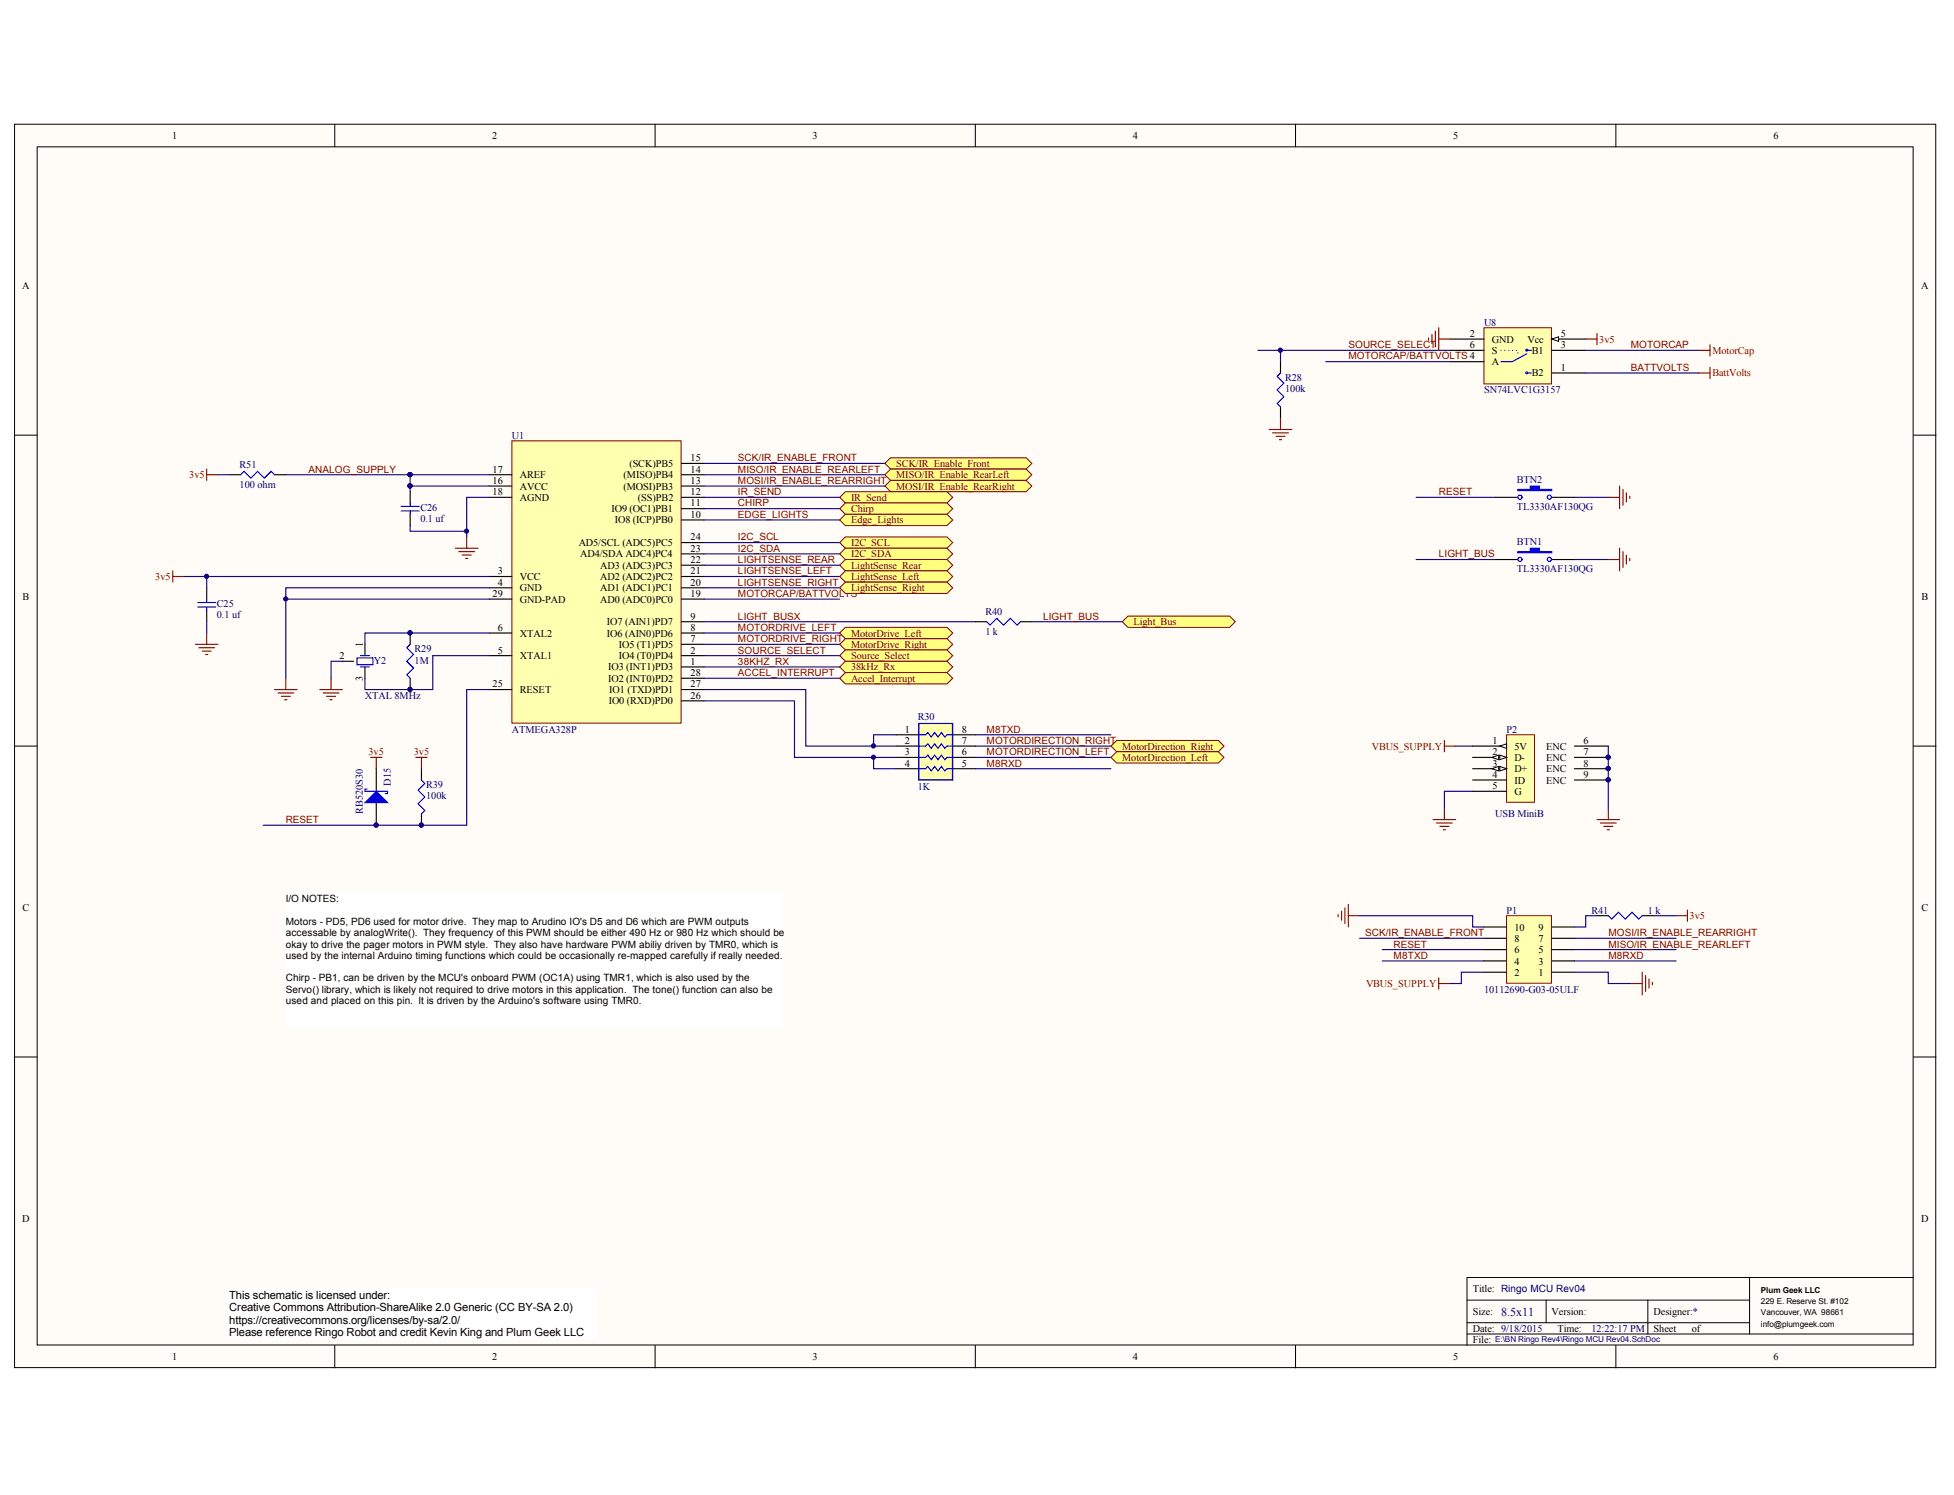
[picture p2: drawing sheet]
<svg xmlns="http://www.w3.org/2000/svg" width="272mm" height="208mm" viewBox="0 0 272 208" stroke-linecap="round" stroke-linejoin="round" font-family="sans-serif">
<g fill="#fffcf8" stroke="#000" stroke-width=".14">
<path d="M2 17.3h267.5v173.1h-267.5z"/>
<path d="M5.2 20.4h261.1v166.9h-261.1z"/>
</g>
<g fill="none" stroke="#000" stroke-width=".14">
<path d="M46.6 17.3v3.1M91.2 17.3v3.1M135.8 17.3v3.1M180.3 17.3v3.1M224.9 17.3v3.1M2 60.6h3.2M266.4 60.6h3.1M2 103.9h3.2M266.4 103.9h3.1M2 147.2h3.2M266.4 147.2h3.1M243.5 177.9v7.8"/>
<path d="M266.4 177.9h-62.2v9.4M46.6 187.3v3.2M91.2 187.3v3.2M135.8 187.3v3.2M180.3 187.3v3.2M204.2 181h39.3M204.2 185.7h62.2M204.2 184.2h39.3M215.2 181v3.2M224.9 187.3v3.2M229.4 181v4.7"/>
</g>
<path d="M71.3 61.4h23.5v39.3h-23.5z" fill="#ffffb0" stroke="#800000" stroke-width=".14"/>
<g fill="none" stroke="#000" stroke-width=".16">
<path d="M68.1 66.1h3.2M68.1 67.7h3.2M68.1 69.2h3.2M94.9 66.1h3.1M94.9 67.7h3.1M94.9 69.2h3.1M94.9 78.7h3.1M94.9 77.1h3.1M94.9 75.5h3.1M94.9 72.4h3.1M94.9 70.8h3.1M94.9 64.5h3.1"/>
<path d="M47.7 92.1h1.5M50.8 89.7v1.6M50.8 92.9v1.5M57.1 88.1v1.6M57.1 94.4v1.6M68.1 96h3.2M68.1 88.1h3.2M68.1 91.3h3.2M68.1 80.3h3.2M68.1 81.8h3.2M68.1 83.4h3.2M94.9 96h3.1"/>
<path d="M94.9 88.1h3.1M94.9 91.3h3.1M94.9 80.3h3.1M94.9 81.8h3.1M94.9 97.6h3.1M94.9 94.4h3.1M94.9 92.9h3.1M94.9 89.7h3.1M94.9 86.6h3.1M94.9 83.4h3.1"/>
</g>
<path d="M49.7 91.6h2.2v.9h-2.2zM50.2 92.9h1.2M50.2 91.3h1.2M57.1 89.7l-.5 .5 1 .9-1 1 1 .9-1 1 .5 .4" fill="none" stroke="#00f" stroke-width=".16"/>
<g fill="#000080" stroke="#000080" stroke-width=".14">
<circle cx="57.1" cy="96" r=".29"/>
<circle cx="57.1" cy="88.1" r=".29"/>
</g>
<path d="M44.5 96h3.2M45 96.5h2.2M45.5 96.9h1.2M45.9 97.4h.3M46.1 94.4v1.6" fill="none" stroke="#800000" stroke-width=".16"/>
<path d="M98 75.5h18.9M98 77.1h18.9M98 78.7h18.9M47.7 92.1h-1.6v2.3M98 89.7h18.9M98 88.1h18.9M98 80.3h18.9M98 81.8h18.9M98 83.4h18.9M98 86.6h37.8" fill="none" stroke="#11037f" stroke-width=".16"/>
<path d="M39.8 124.3h69.2v18.9h-69.2z" fill="#fff" stroke="#fff" stroke-width=".14"/>
<path d="M127.9 100.7h4.7v7.8h-4.7z" fill="#ffffb0" stroke="#800000" stroke-width=".14"/>
<path d="M124.7 102.3h3.2M124.7 103.9h3.2M124.7 105.4h3.2M124.7 107h3.2M132.6 102.3h3.2M132.6 103.9h3.2M132.6 105.4h3.2M132.6 107h3.2" fill="none" stroke="#000" stroke-width=".16"/>
<path d="M127.9 102.3h.9l.4-.3 .4 .6 .5-.6 .5 .6 .4-.6 .5 .6 .3-.3h.8M127.9 103.9h.9l.4-.3 .4 .6 .5-.6 .5 .6 .4-.6 .5 .6 .3-.3h.8M127.9 105.4h.9l.4-.3 .4 .7 .5-.7 .5 .7 .4-.7 .5 .7 .3-.4h.8M127.9 107h.9l.4-.3 .4 .6 .5-.6 .5 .6 .4-.6 .5 .6 .3-.3h.8M127.9 100.7h4.7v7.9h-4.7z" fill="none" stroke="#00f" stroke-width=".16"/>
<g fill="none" stroke="#11037f" stroke-width=".16">
<path d="M98 70.8h18.9M98 69.2h18.9M98 96h14.2v7.9h12.5M98 97.6h12.6v7.8h14.1M98 94.4h18.9M98 92.9h18.9M98 91.3h18.9M121.6 105.4v1.6h3.1M124.7 102.3h-3.1v1.6M135.8 103.9h18.8M135.8 105.4h18.8M135.8 102.3h18.8"/>
<path d="M135.8 107h18.8"/>
</g>
<g fill="#000080" stroke="#000080" stroke-width=".14">
<circle cx="121.6" cy="103.8" r=".29"/>
<circle cx="121.6" cy="105.4" r=".29"/>
</g>
<path d="M206.6 45.6h9.4v7.9h-9.4z" fill="#ffffb0" stroke="#800000" stroke-width=".14"/>
<path d="M201.8 48.8h4.8M201.8 50.4h4.8M216 48.8h4.7M216 47.2h4.7" fill="none" stroke="#000" stroke-width=".16"/>
<path d="M216 47.2l.9-.3v.6z" fill="#fffcf8" stroke="#000" stroke-width=".14"/>
<path d="M201.8 47.2h4.8" fill="none" stroke="#000" stroke-width=".16"/>
<path d="M212.5 49.3l-2 1.1h-1.6M212.5 48.8h.7" fill="none" stroke="#00f" stroke-width=".16"/>
<circle cx="212.5" cy="48.8" r=".13" fill="#fff" stroke="#00f" stroke-width=".16"/>
<path d="M208.9 48.8h2.4v.8" fill="none" stroke="#00f" stroke-width=".16" stroke-dasharray="0 .5"/>
<path d="M212.5 51.9h.7" fill="none" stroke="#00f" stroke-width=".16"/>
<circle cx="212.5" cy="51.9" r=".13" fill="#fff" stroke="#00f" stroke-width=".16"/>
<path d="M178.2 50.4v1.5M178.2 56.6v1.6M216 51.9h4.7" fill="none" stroke="#000" stroke-width=".16"/>
<path d="M175.1 48.8h26.7M178.2 48.8v1.6M184.5 50.4h17.3M220.7 48.8h15.8M220.7 51.9h15.8M98 64.5h25.2M98 66.1h25.2M98 67.7h25.2M98 72.4h18.9" fill="none" stroke="#11037f" stroke-width=".16"/>
<path d="M178.2 51.9l-.4 .5 .9 .9-.9 1 .9 .9-.9 1 .4 .4" fill="none" stroke="#00f" stroke-width=".16"/>
<circle cx="178.2" cy="48.8" r=".29" fill="#000080" stroke="#000080" stroke-width=".14"/>
<path d="M176.7 59.8h3.1M178.2 58.2v1.6M177.1 60.3h2.2M177.6 60.7h1.3M178.1 61.2h.3" fill="none" stroke="#800000" stroke-width=".16"/>
<g fill="#ffff80" stroke="#800000" stroke-width=".14">
<path d="M124 63.7h18.8l.8 .8-.8 .8h-18.8l-.8-.8z" fill-rule="evenodd"/>
<path d="M124 65.3h18.8l.8 .8-.8 .8h-18.8l-.8-.8z" fill-rule="evenodd"/>
<path d="M124 66.9h18.8l.8 .8-.8 .8h-18.8l-.8-.8z" fill-rule="evenodd"/>
<path d="M117.7 68.5h14.1l.8 .7-.8 .8h-14.1l-.8-.8z" fill-rule="evenodd"/>
<path d="M117.7 70h14.1l.8 .8-.8 .8h-14.1l-.8-.8z" fill-rule="evenodd"/>
<path d="M117.7 71.6h14.1l.8 .8-.8 .8h-14.1l-.8-.8z" fill-rule="evenodd"/>
<path d="M117.7 74.8h14.1l.8 .7-.8 .8h-14.1l-.8-.8z" fill-rule="evenodd"/>
<path d="M117.7 76.3h14.1l.8 .8-.8 .8h-14.1l-.8-.8z" fill-rule="evenodd"/>
<path d="M117.7 77.9h14.1l.8 .8-.8 .8h-14.1l-.8-.8z" fill-rule="evenodd"/>
<path d="M117.7 79.5h14.1l.8 .8-.8 .7h-14.1l-.8-.7z" fill-rule="evenodd"/>
<path d="M117.7 81h14.1l.8 .8-.8 .8h-14.1l-.8-.8z" fill-rule="evenodd"/>
<path d="M157 85.8h14.2l.7 .8-.7 .7h-14.2l-.8-.7z" fill-rule="evenodd"/>
<path d="M117.7 87.3h14.1l.8 .8-.8 .8h-14.1l-.8-.8z" fill-rule="evenodd"/>
<path d="M117.7 88.9h14.1l.8 .8-.8 .8h-14.1l-.8-.8z" fill-rule="evenodd"/>
<path d="M117.7 90.5h14.1l.8 .8-.8 .8h-14.1l-.8-.8z" fill-rule="evenodd"/>
<path d="M117.7 92.1h14.1l.8 .8-.8 .7h-14.1l-.8-.7z" fill-rule="evenodd"/>
<path d="M117.7 93.6h14.1l.8 .8-.8 .8h-14.1l-.8-.8z" fill-rule="evenodd"/>
</g>
<g fill="none" stroke="#800000" stroke-width=".16">
<path d="M198.9 47v.4M199.3 46.6v1.2M199.8 46.1v2.2M200.3 47.2h1.5M200.3 45.6v3.2M220.7 47.2h1.6M222.3 46.4v1.6M236.5 48.8h1.5M238 48v1.6M24.1 79.5v1.5M63.4 76.3h3.1M63.9 76.8h2.2"/>
<path d="M64.3 77.3h1.3M64.8 77.7h.3M65 74.8v1.5M24.1 80.3h1.5M38.2 96h3.2M38.7 96.5h2.2M39.2 96.9h1.2M39.6 97.4h.3M39.8 94.4v1.6"/>
</g>
<path d="M68.1 69.2h-3.1v5.6M39.8 83.4h28.3M68.1 81.8h-28.3v12.6M68.1 88.1h-17.3v1.6M68.1 91.3h-7.9v4.7h-9.4v-1.6" fill="none" stroke="#11037f" stroke-width=".16"/>
<circle cx="39.8" cy="83.4" r=".29" fill="#000080" stroke="#000080" stroke-width=".14"/>
<g fill="#ffff80" stroke="#800000" stroke-width=".14">
<path d="M155.4 103.1h14.2l.8 .8-.8 .8h-14.2l-.8-.8z" fill-rule="evenodd"/>
<path d="M155.4 104.7h14.2l.8 .7-.8 .8h-14.2l-.8-.8z" fill-rule="evenodd"/>
</g>
<path d="M236.5 51.9h1.5M238 51.1v1.6" fill="none" stroke="#800000" stroke-width=".16"/>
<path d="M209.7 127.5h6.3v9.4h-6.3z" fill="#ffffb0" stroke="#800000" stroke-width=".14"/>
<path d="M28.8 81.8v1.6M28.8 85v1.6M206.6 135.4h3.1M206.6 133.8h3.1M206.6 132.2h3.1M206.6 130.6h3.1M206.6 129.1h3.1M216 135.4h3.1M216 133.8h3.1M216 132.2h3.1M216 130.6h3.1M216 129.1h3.1" fill="none" stroke="#000" stroke-width=".16"/>
<path d="M25.6 80.3h42.5M28.8 80.3v1.5M28.8 86.6v1.5" fill="none" stroke="#11037f" stroke-width=".16"/>
<path d="M27.5 83.9h2.5M27.5 84.5h2.5M28.8 83.4v.5M28.8 84.5v.5" fill="none" stroke="#00f" stroke-width=".16"/>
<path d="M27.2 89.7h3.1M27.7 90.2h2.2M28.1 90.7h1.3M28.6 91.1h.3M28.8 88.1v1.6" fill="none" stroke="#800000" stroke-width=".16"/>
<circle cx="28.7" cy="80.2" r=".29" fill="#000080" stroke="#000080" stroke-width=".14"/>
<path d="M209.7 102.3h3.9v9.4h-3.9z" fill="#ffffb0" stroke="#800000" stroke-width=".14"/>
<path d="M205 103.9h4.7" fill="none" stroke="#000" stroke-width=".16"/>
<path d="M208.8 103.9l.9-.3v.6z" fill="#fffcf8" stroke="#000" stroke-width=".14"/>
<path d="M205 105.4h4.7" fill="none" stroke="#000" stroke-width=".16"/>
<g fill="#fffcf8" stroke="#000" stroke-width=".14">
<path d="M208.8 105.1l.9 .3-.9 .4z"/>
<path d="M207.7 105.4l.9-.3v.7z"/>
</g>
<path d="M205 107h4.7" fill="none" stroke="#000" stroke-width=".16"/>
<g fill="#fffcf8" stroke="#000" stroke-width=".14">
<path d="M208.8 106.7l.9 .3-.9 .3z"/>
<path d="M207.7 107l.9-.3v.6z"/>
</g>
<g fill="none" stroke="#000" stroke-width=".16">
<path d="M31.9 66.1h1.6M38.2 66.1h1.6M57.1 68.5v1.5M57.1 71.6v1.6M208.1 77.9h3.2M208.1 69.2h3.2M216 77.9h3.1M216 69.2h3.1M135.8 86.6h1.5M142.1 86.6h1.5M52.4 107v3.2M52.4 111.7v3.2"/>
<path d="M58.7 107v1.6M58.7 113.3v1.6M205 108.6h4.7M205 110.2h4.7M219.1 108.6h4.8M219.1 103.9h4.8M219.1 105.4h4.8M219.1 107h4.8M222.3 127.5h1.6M228.6 127.5h1.6"/>
</g>
<g fill="#000080" stroke="#000080" stroke-width=".14">
<circle cx="223.8" cy="105.4" r=".29"/>
<circle cx="223.8" cy="107" r=".29"/>
<circle cx="223.8" cy="108.6" r=".29"/>
<circle cx="64.9" cy="73.9" r=".29"/>
<circle cx="57.1" cy="67.6" r=".29"/>
<circle cx="57.1" cy="66.1" r=".29"/>
<circle cx="58.6" cy="114.9" r=".29"/>
<circle cx="52.4" cy="114.9" r=".29"/>
</g>
<g fill="none" stroke="#00f" stroke-width=".16">
<path d="M33.5 66.1l.5-.5 .9 1 1-1 .9 1 .9-1 .5 .5M55.8 70.5h2.6M55.8 71.1h2.6M57.1 70v.5M57.1 71.1v.5M137.3 86.6l.5 .4 1-.9 .9 .9 .9-.9 1 .9 .5-.4M51.1 109.9h-.3v.3h3.1v.3h-.3M58.7 108.6l.4 .5-.9 .9 .9 1-.9 .9 .9 .9-.4 .5M223.9 127.5l.4 .5 1-1 .9 1 1-1 .9 1 .5-.5"/>
<circle cx="211.6" cy="77.9" r=".29"/>
<circle cx="211.6" cy="69.2" r=".29"/>
<circle cx="215.7" cy="77.9" r=".29"/>
<circle cx="215.7" cy="69.2" r=".29"/>
</g>
<g fill="none" stroke="#11037f" stroke-width=".16">
<path d="M30.3 66.1h1.6M39.8 66.1h28.3M57.1 73.2v.8h7.9M57.1 67.7h11M57.1 66.1v2.4M197.1 77.9h11M197.1 69.2h11M219.1 77.9h4.8M219.1 69.2h4.8M68.1 96h-3.1v18.9h-28.4M143.6 86.6h12.6M202.6 103.9h2.4"/>
<path d="M205 110.2h-3.9v2.3M223.9 103.9v8.6M189.3 127.5h15.7v1.6h1.6M189.3 130.6h17.3M192.4 132.2h14.2M192.4 133.8h14.2M206.6 135.4h-3.2v1.5h-1.6M219.1 135.4h4.8v1.5h3.1M219.1 130.6h14.2M219.1 132.2h14.2M219.1 133.8h14.2M222.3 127.5h-1.6v1.6h-1.6"/>
<path d="M230.2 127.5h3.1"/>
</g>
<g fill="none" stroke="#800000" stroke-width=".16">
<path d="M28.8 65.3v1.6M28.8 66.1h1.5M223.9 77.9h1.5M223.9 69.2h1.5M225.4 67.7v3.1M225.4 76.3v3.2M225.9 68.1v2.2M225.9 76.8v2.2M226.4 68.6v1.3M226.4 77.3v1.2M226.9 69.1v.3M226.9 77.7v.4"/>
<path d="M51.6 105.4h1.6M52.4 105.4v1.6M57.9 105.4h1.6M58.7 105.4v1.6M199.5 114.1h3.1M200 114.6h2.2M200.4 115h1.3M200.9 115.5h.3M201.1 103.1v1.6M201.1 112.5v1.6M201.1 103.9h1.5M222.3 114.1h3.1"/>
<path d="M222.8 114.6h2.2M223.2 115h1.3M223.7 115.5h.3M223.9 112.5v1.6M186.3 127.3v.3M186.7 126.9v1.2M187.2 126.4v2.2M187.7 125.9v3.2M187.7 127.5h1.6M200.3 136.9h1.5M200.3 136.1v1.6M227 136.9h1.6"/>
<path d="M228.6 135.4v3.1M229.1 135.8v2.2M229.5 136.3v1.3M230 136.8v.3M233.3 127.5h1.6M234.9 126.7v1.6"/>
</g>
<g fill="#00f" stroke="#00f" stroke-width=".16">
<path d="M52.4 110.2l1.5 1.5h-3.1z"/>
<path d="M211.3 76.8h1.7v-.5h1.3v.5h1.7v.2h-4.7z" fill-rule="evenodd"/>
<path d="M211.3 68.1h1.7v-.4h1.3v.4h1.7v.2h-4.7z" fill-rule="evenodd"/>
</g>
<path d="M31.9 179.4h51.1v7.1h-51.1z" fill="#fff" stroke="#fff" stroke-width=".14"/>
<text font-size="1.7" fill="#000080" x="208.9" y="183.2">8.5x11</text>
<g font-size="1.6">
<text x="31.9" y="180.8">This schematic is licensed under:</text>
<text x="31.9" y="182.6">Creative Commons Attribution-ShareAlike 2.0 Generic (CC BY-SA 2.0)</text>
<text x="31.9" y="184.3">https://creativecommons.org/licenses/by-sa/2.0/</text>
<text x="31.9" y="186">Please reference Ringo Robot and credit Kevin King and Plum Geek LLC</text>
</g>
<g font-size="1.4">
<text x="24" y="19.4">1</text>
<text x="68.5" y="19.4">2</text>
<text x="113.1" y="19.4">3</text>
<text x="157.7" y="19.4">4</text>
<text x="202.3" y="19.4">5</text>
<text x="246.8" y="19.4">6</text>
<text x="3.1" y="40.2">A</text>
<text x="267.4" y="40.2">A</text>
<text x="204.6" y="46.9">2</text>
<text x="207.7" y="47.7">GND</text>
<text x="212.6" y="47.7">Vcc</text>
<text x="217.3" y="46.9">5</text>
<text x="204.6" y="48.5">6</text>
<text x="207.7" y="49.2">S</text>
<text x="207.7" y="50.9">A</text>
<text x="213.2" y="49.2">B1</text>
<text x="213.2" y="52.4">B2</text>
<text x="217.3" y="48.5">3</text>
<text x="217.3" y="51.6">1</text>
<text x="68.6" y="65.8">17</text>
<text x="87.6" y="65">(SCK)PB5</text>
<text x="96.1" y="65.8">14</text>
<text x="96.1" y="64.2">15</text>
<text x="68.6" y="67.4">16</text>
<text x="68.6" y="69">18</text>
<text x="72.4" y="66.6">AREF</text>
<text x="72.4" y="68.2">AVCC</text>
<text x="72.4" y="69.7">AGND</text>
<text x="85.1" y="71.3">IO9 (OC1)PB1</text>
<text x="86.8" y="68.2">(MOSI)PB3</text>
<text x="86.8" y="66.6">(MISO)PB4</text>
<text x="88.8" y="69.7">(SS)PB2</text>
<text x="96.1" y="70.5">11</text>
<text x="96.1" y="69">12</text>
<text x="96.1" y="67.4">13</text>
<text x="80.6" y="76">AD5/SCL (ADC5)PC5</text>
<text x="80.8" y="77.6">AD4/SDA ADC4)PC4</text>
<text x="85.6" y="72.9">IO8 (ICP)PB0</text>
<text x="96.1" y="76.8">23</text>
<text x="96.1" y="75.2">24</text>
<text x="96.1" y="72.1">10</text>
<text x="3.1" y="83.5">B</text>
<text x="68.6" y="83.1">29</text>
<text x="69.3" y="80">3</text>
<text x="69.3" y="81.5">4</text>
<text x="72.4" y="80.7">VCC</text>
<text x="72.4" y="82.3">GND</text>
<text x="72.4" y="83.9">GND-PAD</text>
<text x="83.5" y="83.9">AD0 (ADC0)PC0</text>
<text x="83.5" y="82.3">AD1 (ADC1)PC1</text>
<text x="83.5" y="80.7">AD2 (ADC2)PC2</text>
<text x="83.5" y="79.2">AD3 (ADC3)PC3</text>
<text x="96.1" y="83.1">19</text>
<text x="96.1" y="81.5">20</text>
<text x="96.1" y="80">21</text>
<text x="96.1" y="78.4">22</text>
<text x="267.5" y="83.5">B</text>
<text x="69.3" y="87.8">6</text>
<text x="72.4" y="88.6">XTAL2</text>
<text x="84.5" y="88.6">IO6 (AIN0)PD6</text>
<text x="84.5" y="87">IO7 (AIN1)PD7</text>
<text x="96.1" y="89.4">7</text>
<text x="96.1" y="87.8">8</text>
<text x="96.1" y="86.3">9</text>
<text x="47.2" y="91.7">2</text>
<text x="50.5" y="94.8" transform="rotate(-90 50.5 94.8)">3</text>
<text x="50.5" y="90" transform="rotate(-90 50.5 90)">1</text>
<text x="68.6" y="95.7">25</text>
<text x="69.3" y="91">5</text>
<text x="72.4" y="91.7">XTAL1</text>
<text x="84.6" y="94.9">IO2 (INT0)PD2</text>
<text x="84.6" y="93.3">IO3 (INT1)PD3</text>
<text x="86.1" y="91.7">IO4 (T0)PD4</text>
<text x="86.1" y="90.2">IO5 (T1)PD5</text>
<text x="96.1" y="95.7">27</text>
<text x="96.1" y="94.1">28</text>
<text x="96.1" y="92.5">1</text>
<text x="96.1" y="91">2</text>
<text x="72.4" y="96.5">RESET</text>
<text x="84.7" y="98.1">IO0 (RXD)PD0</text>
<text x="84.8" y="96.5">IO1 (TXD)PD1</text>
<text x="96.1" y="97.3">26</text>
<text x="125.9" y="102">1</text>
<text x="133.9" y="102">8</text>
<text x="125.9" y="103.6">2</text>
<text x="125.9" y="105.1">3</text>
<text x="125.9" y="106.7">4</text>
<text x="133.9" y="103.6">7</text>
<text x="133.9" y="105.1">6</text>
<text x="133.9" y="106.7">5</text>
<text x="207.8" y="103.6">1</text>
<text x="207.8" y="105.1">2</text>
<text x="207.8" y="106.7">3</text>
<text x="210.8" y="104.4">5V</text>
<text x="210.8" y="105.9">D-</text>
<text x="210.8" y="107.5">D+</text>
<text x="215.2" y="104.4">ENC</text>
<text x="215.2" y="105.9">ENC</text>
<text x="215.2" y="107.5">ENC</text>
<text x="220.4" y="103.6">6</text>
<text x="220.4" y="105.1">7</text>
<text x="220.4" y="106.7">8</text>
<text x="207.8" y="108.3">4</text>
<text x="207.8" y="109.8">5</text>
<text x="210.8" y="109.1">ID</text>
<text x="210.8" y="110.6">G</text>
<text x="215.2" y="109.1">ENC</text>
<text x="220.4" y="108.3">9</text>
<text x="39.8" y="125.6">I/O NOTES:</text>
<text x="3.1" y="126.8">C</text>
<text x="39.8" y="128.8">Motors - PD5, PD6 used for motor drive. They map to Arudino IO's D5 and D6 which are PWM outputs</text>
<text x="39.8" y="130.3">accessable by analogWrite(). They frequency of this PWM should be either 490 Hz or 980 Hz which should be</text>
<text x="39.8" y="131.9">okay to drive the pager motors in PWM style. They also have hardware PWM abiliy driven by TMR0, which is</text>
<text x="210.8" y="131.1">8</text>
<text x="210.8" y="129.6">10</text>
<text x="214.2" y="131.1">7</text>
<text x="214.2" y="129.6">9</text>
<text x="267.5" y="126.8">C</text>
<text x="39.8" y="133.5">used by the internal Arduino timing functions which could be occasionally re-mapped carefully if really needed.</text>
<text x="39.8" y="136.6">Chirp - PB1, can be driven by the MCU's onboard PWM (OC1A) using TMR1, which is also used by the</text>
<text x="210.8" y="135.8">2</text>
<text x="210.8" y="134.3">4</text>
<text x="210.8" y="132.7">6</text>
<text x="214.2" y="135.8">1</text>
<text x="214.2" y="134.3">3</text>
<text x="214.2" y="132.7">5</text>
<text x="39.8" y="138.2">Servo() library, which is likely not required to drive motors in this application. The tone() function can also be</text>
<text x="39.8" y="139.8">used and placed on this pin. It is driven by the Arduino's software using TMR0.</text>
<text x="3.1" y="170.1">D</text>
<text x="267.4" y="170.1">D</text>
<text x="205" y="179.9">Title: Ringo MCU Rev04</text>
<text x="205" y="183.1">Size:</text>
<text x="205" y="185.4">Date: 9/18/2015</text>
<text x="216" y="183.1">Version:</text>
<text x="216.8" y="185.4">Time:</text>
<text x="230.2" y="183.1">Designer:*</text>
<text x="230.2" y="185.4">Sheet</text>
<text x="235.5" y="185.4">of</text>
<text x="24" y="189.4">1</text>
<text x="68.5" y="189.4">2</text>
<text x="113.1" y="189.4">3</text>
<text x="157.7" y="189.4">4</text>
<text x="202.3" y="189.4">5</text>
<text x="205" y="187">File:</text>
<text x="246.8" y="189.4">6</text>
</g>
<g font-size="1.4" fill="#000080">
<text x="206.6" y="45.3">U8</text>
<text x="178.9" y="53">R28</text>
<text x="178.9" y="54.6">100k</text>
<text x="206.6" y="54.8">SN74LVC1G3157</text>
<text x="33.4" y="65.2">R51</text>
<text x="71.3" y="61.1">U1</text>
<text x="33.4" y="68">100 ohm</text>
<text x="58.5" y="71.1">C26</text>
<text x="211.1" y="67.2">BTN2</text>
<text x="211.1" y="71">TL3330AF130QG</text>
<text x="58.5" y="72.7">0.1 uf</text>
<text x="211.1" y="75.9">BTN1</text>
<text x="211.1" y="79.6">TL3330AF130QG</text>
<text x="30.2" y="86.1">0.1 uf</text>
<text x="30.2" y="84.5">C25</text>
<text x="137.2" y="88.5">1 k</text>
<text x="137.2" y="85.6">R40</text>
<text x="52.1" y="92.4">Y2</text>
<text x="57.7" y="92.4">1M</text>
<text x="57.7" y="90.8">R29</text>
<text x="50.8" y="97.3">XTAL 8MHz</text>
<text x="71.3" y="102">ATMEGA328P</text>
<text x="127.8" y="100.3">R30</text>
<text x="209.7" y="102">P2</text>
<text x="50.5" y="113.3" transform="rotate(-90 50.5 113.3)">RB520S30</text>
<text x="54.4" y="109.4" transform="rotate(-90 54.4 109.4)">D15</text>
<text x="59.3" y="111.3">100k</text>
<text x="59.3" y="109.7">R39</text>
<text x="127.8" y="110">1K</text>
<text x="208.1" y="113.8">USB MiniB</text>
<text x="209.7" y="127.2">P1</text>
<text x="221.5" y="127.2">R41</text>
<text x="229.4" y="127.2">1 k</text>
<text x="206.6" y="138.2">10112690-G03-05ULF</text>
<text x="221.5" y="185.4">12:22:17 PM</text>
</g>
<g font-size="1.4" fill="#800000">
<text x="222.6" y="47.7">3v5</text>
<text x="187.7" y="50">MOTORCAP/BATTVOLTS 4</text>
<text x="187.7" y="48.5">SOURCE_SELECT</text>
<text x="227" y="48.5">MOTORCAP</text>
<text x="227" y="51.6">BATTVOLTS</text>
<text x="238.4" y="49.2">MotorCap</text>
<text x="238.4" y="52.4">BattVolts</text>
<text x="42.9" y="65.8">ANALOG_SUPPLY</text>
<text x="102.7" y="64.2">SCK/IR_ENABLE_FRONT</text>
<text x="102.7" y="65.8">MISO/IR_ENABLE_REARLEFT</text>
<text x="124.8" y="65">SCK/IR_Enable_Front</text>
<text x="26.3" y="66.6">3v5</text>
<text x="102.7" y="70.5">CHIRP</text>
<text x="102.7" y="69">IR_SEND</text>
<text x="102.7" y="67.4">MOSI/IR_ENABLE_REARRIGHT</text>
<text x="118.5" y="69.7">IR_Send</text>
<text x="118.5" y="71.3">Chirp</text>
<text x="124.8" y="66.6">MISO/IR_Enable_RearLeft</text>
<text x="124.8" y="68.2">MOSI/IR_Enable_RearRight</text>
<text x="200.3" y="69">RESET</text>
<text x="102.7" y="75.2">I2C_SCL</text>
<text x="102.7" y="76.8">I2C_SDA</text>
<text x="102.7" y="72.1">EDGE_LIGHTS</text>
<text x="118.5" y="72.9">Edge_Lights</text>
<text x="118.5" y="76">I2C_SCL</text>
<text x="118.5" y="77.6">I2C_SDA</text>
<text x="200.3" y="77.6">LIGHT_BUS</text>
<text x="21.6" y="80.7">3v5</text>
<text x="102.7" y="83.1">MOTORCAP/BATTVOLTS</text>
<text x="102.7" y="81.5">LIGHTSENSE_RIGHT</text>
<text x="102.7" y="80">LIGHTSENSE_LEFT</text>
<text x="102.7" y="78.4">LIGHTSENSE_REAR</text>
<text x="118.5" y="79.2">LightSense_Rear</text>
<text x="118.5" y="80.7">LightSense_Left</text>
<text x="118.5" y="82.3">LightSense_Right</text>
<text x="102.7" y="89.4">MOTORDRIVE_RIGHT</text>
<text x="102.7" y="87.8">MOTORDRIVE_LEFT</text>
<text x="102.7" y="86.3">LIGHT_BUSX</text>
<text x="118.5" y="88.6">MotorDrive_Left</text>
<text x="145.2" y="86.3">LIGHT_BUS</text>
<text x="157.8" y="87">Light_Bus</text>
<text x="102.7" y="94.1">ACCEL_INTERRUPT</text>
<text x="102.7" y="92.5">38KHZ_RX</text>
<text x="102.7" y="91">SOURCE_SELECT</text>
<text x="118.5" y="90.2">MotorDrive_Right</text>
<text x="118.5" y="91.7">Source_Select</text>
<text x="118.5" y="93.3">38kHz_Rx</text>
<text x="118.5" y="94.9">Accel_Interrupt</text>
<text x="137.3" y="102">M8TXD</text>
<text x="51.3" y="105.1">3v5</text>
<text x="57.6" y="105.1">3v5</text>
<text x="137.3" y="103.6">MOTORDIRECTION_RIGHT</text>
<text x="137.3" y="105.2">MOTORDIRECTION_LEFT</text>
<text x="137.3" y="106.7">M8RXD</text>
<text x="156.2" y="104.4">MotorDirection_Right</text>
<text x="156.2" y="105.9">MotorDirection_Left</text>
<text x="191" y="104.4">VBUS_SUPPLY</text>
<text x="39.8" y="114.6">RESET</text>
<text x="190" y="130.3">SCK/IR_ENABLE_FRONT</text>
<text x="194" y="131.9">RESET</text>
<text x="223.9" y="130.3">MOSI/IR_ENABLE_REARRIGHT</text>
<text x="223.9" y="131.9">MISO/IR_ENABLE_REARLEFT</text>
<text x="235.2" y="128">3v5</text>
<text x="190.1" y="137.4">VBUS_SUPPLY</text>
<text x="194" y="133.5">M8TXD</text>
<text x="223.9" y="133.5">M8RXD</text>
</g>
<g font-size="1.1">
<text x="245.1" y="180">Plum Geek LLC</text>
<text x="245.1" y="181.5">229 E. Reserve St. #102</text>
<text x="245.1" y="183.1">Vancouver, WA 98661</text>
<text x="245.1" y="184.7">info@plumgeek.com</text>
</g>
<text font-size="1.1" fill="#000080" x="208.1" y="186.9">E:\BN Ringo Rev4\Ringo MCU Rev04.SchDoc</text>
</svg>
